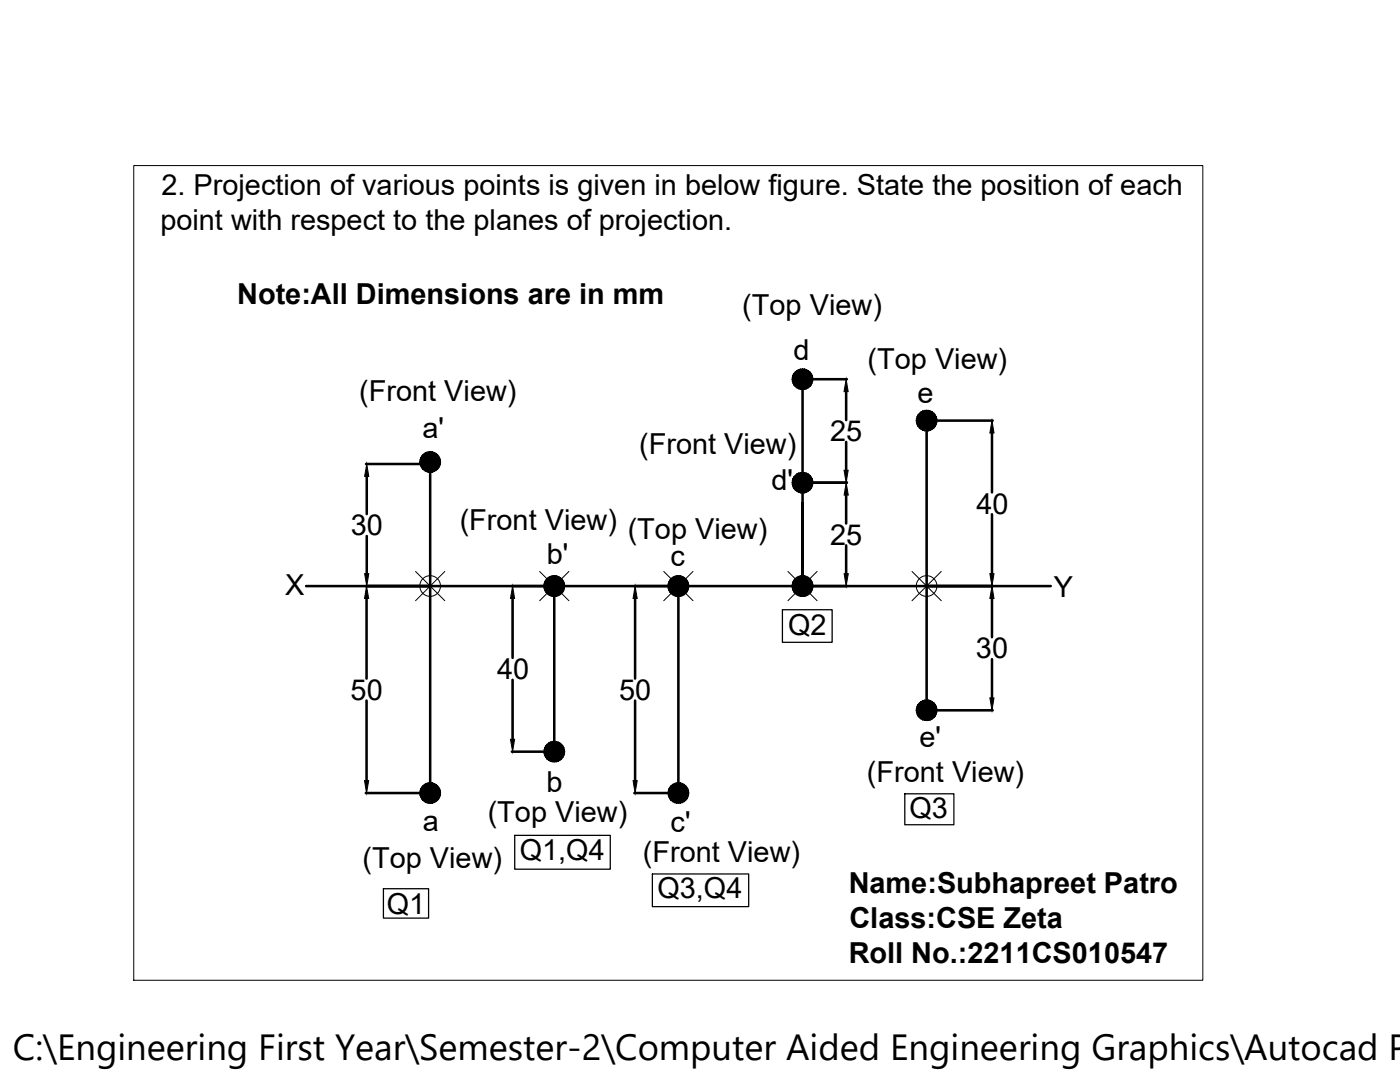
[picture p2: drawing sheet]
<svg xmlns="http://www.w3.org/2000/svg" width="279mm" height="216mm" viewBox="0 0 279 216" stroke-linecap="round" stroke-linejoin="round" font-family="sans-serif">
<!-- layer: 0 -->
<g fill="none" stroke="#000" stroke-width=".51">
<path d="M160.2 75.7v41.2v-16.5M160.2 75.7h8.8M168.9 78.1v5.7M73 92.6h13.8M73.2 95.1v7.5M85.9 92.2v66M160.2 96.3h8.8M168.9 88.2v5.6M168.9 98.8v5.7M198 86.4v11.9M198.1 83.9h-13.2v57.8h13.2M61.1 116.9h148.6"/>
<path d="M73.2 119.4v16M73.2 107v7.5M102.3 119.4v11.9M110.6 116.9v33.1M126.7 119.4v16M135.4 116.9v41.3h-8.8M168.9 108.8v5.7M198 102.6v11.9M198 119.4v7.7M73.2 139.8v16M102.3 135.7v11.8M126.7 139.8v16"/>
<path d="M198 131.5v7.8M73 158.2h12.8M102.2 150h8.4"/>
</g>
<g fill="none" stroke="#000" stroke-width=".2">
<path d="M26.7 33h213.4v162.6h-213.4zM82.9 114l5.9 5.9M88.8 114l-5.9 5.9M107.7 114l5.8 5.9M113.5 114l-5.8 5.9M132.5 114l5.8 5.9M138.3 114l-5.8 5.9M157.2 114l5.9 5.9M163.1 114l-5.9 5.9M182 114l5.9 5.9M187.9 114l-5.9 5.9"/>
<circle cx="85.8" cy="116.9" r="2.06"/>
<circle cx="110.6" cy="116.9" r="2.06"/>
<circle cx="135.4" cy="116.9" r="2.06"/>
<circle cx="160.2" cy="116.9" r="2.06"/>
<circle cx="184.9" cy="116.9" r="2.06"/>
</g>
<g fill="#000" stroke="#000" stroke-width=".2">
<path d="M168.9 75.7l.4 2.4h-.9zM73.2 92.6l.4 2.5h-.8zM168.4 93.8h.9l-.4 2.5zM168.9 96.3l.4 2.5h-.8zM198 83.9l.4 2.5h-.9zM73.2 116.9l.4 2.5h-.9zM72.8 114.5h.8l-.4 2.4zM102.3 116.9l.4 2.5h-.8zM126.7 116.9l.5 2.5h-.9zM168.5 114.5h.8l-.4 2.4zM197.5 114.5h.9l-.4 2.4zM198 116.9l.4 2.5h-.9z"/>
<path d="M197.5 139.3h.9l-.4 2.4zM72.7 155.8h.9l-.4 2.4zM101.9 147.5h.8l-.4 2.5zM126.3 155.8h.9l-.5 2.4z"/>
<path d="M158.1 75.3v.4h2.1zM158.1 75.7h2.1l-2.1 .4zM158.1 76.1l.1 .4 2-.8z"/>
<path d="M158.2 76.5l.2 .3 1.8-1.1zM158.4 76.8l1.8-1.1-1.5 1.4zM160.2 75.7l-1.5 1.4 .3 .3z"/>
<path d="M158.7 74.2l-.3 .3 1.8 1.2zM158.4 74.5l1.8 1.2-2-.8zM158.2 74.9l-.1 .4 2.1 .4z"/>
<path d="M160.2 75.7l-1.2 1.7 .4 .2zM160.2 75.7l-.4 2-.4-.1zM160.2 75.7l-.4 2h.4z"/>
<path d="M159.4 73.8l.8 1.9-.4-2.1zM159 74l.4-.2 .8 1.9zM158.7 74.2l1.5 1.5-1.2-1.7z"/>
<path d="M160.2 75.7v2h.4zM160.2 75.7l.8 1.9-.4 .1zM160.2 75.7l.8 1.9 .3-.2z"/>
<path d="M160.6 73.6l-.4 2.1 .8-1.9zM160.2 73.6h.4l-.4 2.1zM159.8 73.6l.4 2.1v-2.1z"/>
<path d="M160.2 75.7l1.1 1.7 .3-.3zM160.2 75.7l1.7 1.1-.3 .3zM160.2 75.7l1.7 1.1 .2-.3z"/>
<path d="M161.6 74.2l-1.4 1.5 1.7-1.2zM161.3 74l.3 .2-1.4 1.5zM161 73.8l-.8 1.9 1.1-1.7z"/>
<path d="M160.2 75.7l1.9 .8 .1-.4zM160.2 75.7h2v.4z"/>
<path d="M160.2 75.7h2v-.4zM160.2 75.7l1.9-.8 .1 .4zM160.2 75.7l1.9-.8-.2-.4z"/>
<path d="M83.8 91.8v.4h2.1zM83.8 92.2h2.1l-2.1 .4zM83.8 92.6l.1 .4 2-.8z"/>
<path d="M83.9 93l.2 .3 1.8-1.1zM84.1 93.3l1.8-1.1-1.5 1.4zM85.9 92.2l-1.5 1.4 .3 .3z"/>
<path d="M84.4 90.7l-.3 .3 1.8 1.2zM84.1 91l1.8 1.2-2-.8zM83.9 91.4l-.1 .4 2.1 .4z"/>
<path d="M85.9 92.2l-1.2 1.7 .4 .2zM85.9 92.2l-.5 2-.3-.1zM85.9 92.2l-.5 2 .5 .1z"/>
<path d="M85.1 90.3l.8 1.9-.5-2zM84.7 90.5l.4-.2 .8 1.9zM84.4 90.7l1.5 1.5-1.2-1.7z"/>
<path d="M85.9 92.2v2.1l.4-.1zM85.9 92.2l.7 1.9-.3 .1zM85.9 92.2l.7 1.9 .4-.2z"/>
<path d="M86.3 90.2l-.4 2 .7-1.9zM85.9 90.1l.4 .1-.4 2zM85.4 90.2l.5 2v-2.1z"/>
<path d="M85.9 92.2l1.1 1.7 .3-.3zM85.9 92.2l1.7 1.1-.3 .3zM85.9 92.2l1.7 1.1 .2-.3z"/>
<path d="M87.3 90.7l-1.4 1.5 1.7-1.2zM87 90.5l.3 .2-1.4 1.5zM86.6 90.3l-.7 1.9 1.1-1.7z"/>
<path d="M85.9 92.2l1.9 .8 .1-.4zM85.9 92.2h2v.4z"/>
<path d="M85.9 92.2h2v-.4zM85.9 92.2l1.9-.8 .1 .4zM85.9 92.2l1.9-.8-.2-.4z"/>
<path d="M158.1 95.9v.4h2.1zM158.1 96.3h2.1l-2.1 .4zM158.1 96.7l.1 .4 2-.8z"/>
<path d="M158.2 97.1l.2 .4 1.8-1.2zM158.4 97.5l1.8-1.2-1.5 1.5zM160.2 96.3l-1.5 1.5 .3 .2z"/>
<path d="M158.7 94.8l-.3 .4 1.8 1.1zM158.4 95.2l1.8 1.1-2-.8zM158.2 95.5l-.1 .4 2.1 .4z"/>
<path d="M160.2 96.3l-1.2 1.7 .4 .2zM160.2 96.3l-.4 2-.4-.1zM160.2 96.3l-.4 2 .4 .1z"/>
<path d="M159.4 94.4l.8 1.9-.4-2zM159 94.6l.4-.2 .8 1.9zM158.7 94.8l1.5 1.5-1.2-1.7z"/>
<path d="M160.2 96.3v2.1l.4-.1zM160.2 96.3l.8 1.9-.4 .1zM160.2 96.3l.8 1.9 .3-.2z"/>
<path d="M160.6 94.3l-.4 2 .8-1.9zM160.2 94.3h.4l-.4 2zM159.8 94.3l.4 2v-2z"/>
<path d="M160.2 96.3l1.1 1.7 .3-.2zM160.2 96.3l1.7 1.2-.3 .3zM160.2 96.3l1.7 1.2 .2-.4z"/>
<path d="M161.6 94.8l-1.4 1.5 1.7-1.1zM161.3 94.6l.3 .2-1.4 1.5zM161 94.4l-.8 1.9 1.1-1.7z"/>
<path d="M160.2 96.3l1.9 .8 .1-.4zM160.2 96.3h2v.4z"/>
<path d="M160.2 96.3h2v-.4zM160.2 96.3l1.9-.8 .1 .4zM160.2 96.3l1.9-.8-.2-.3z"/>
<path d="M182.9 83.5v.4h2zM182.9 83.9h2l-2 .4zM182.9 84.3l.1 .4 1.9-.8z"/>
<path d="M183 84.7l.2 .4 1.7-1.2zM183.2 85.1l1.7-1.2-1.4 1.5zM184.9 83.9l-1.4 1.5 .3 .2z"/>
<path d="M183.5 82.5l-.3 .3 1.7 1.1zM183.2 82.8l1.7 1.1-1.9-.8zM183 83.1l-.1 .4 2 .4z"/>
<path d="M184.9 83.9l-1.1 1.7 .3 .2zM184.9 83.9l-.4 2.1-.4-.2zM184.9 83.9l-.4 2.1h.4z"/>
<path d="M184.1 82l.8 1.9-.4-2zM183.8 82.2l.3-.2 .8 1.9zM183.5 82.5l1.4 1.4-1.1-1.7z"/>
<path d="M184.9 83.9v2.1h.4zM184.9 83.9l.8 1.9-.4 .2zM184.9 83.9l.8 1.9 .4-.2z"/>
<path d="M185.3 81.9l-.4 2 .8-1.9zM184.9 81.9h.4l-.4 2zM184.5 81.9l.4 2v-2z"/>
<path d="M184.9 83.9l1.2 1.7 .3-.2zM184.9 83.9l1.7 1.2-.2 .3zM184.9 83.9l1.7 1.2 .2-.4z"/>
<path d="M186.4 82.5l-1.5 1.4 1.7-1.1zM186.1 82.2l.3 .3-1.5 1.4zM185.7 82l-.8 1.9 1.2-1.7z"/>
<path d="M184.9 83.9l1.9 .8 .1-.4zM184.9 83.9h2.1l-.1 .4z"/>
<path d="M184.9 83.9h2.1l-.1-.4zM184.9 83.9l1.9-.8 .1 .4zM184.9 83.9l1.9-.8-.2-.3z"/>
<path d="M108.6 116.5v.4h2zM108.6 116.9h2l-2 .4zM108.6 117.3l.1 .5 1.9-.9z"/>
<path d="M108.7 117.8l.2 .3 1.7-1.2zM108.9 118.1l1.7-1.2-1.4 1.5zM110.6 116.9l-1.4 1.5 .3 .3z"/>
<path d="M109.2 115.5l-.3 .3 1.7 1.1zM108.9 115.8l1.7 1.1-1.9-.7zM108.7 116.2l-.1 .3 2 .4z"/>
<path d="M110.6 116.9l-1.1 1.8 .3 .2zM110.6 116.9l-.4 2.1-.4-.1zM110.6 116.9l-.4 2.1h.4z"/>
<path d="M109.8 115l.8 1.9-.4-2zM109.5 115.2l.3-.2 .8 1.9zM109.2 115.5l1.4 1.4-1.1-1.7z"/>
<path d="M110.6 116.9v2.1h.4zM110.6 116.9l.8 2-.4 .1zM110.6 116.9l.8 2 .4-.2z"/>
<path d="M111 114.9l-.4 2 .8-1.9zM110.6 114.9h.4l-.4 2zM110.2 114.9l.4 2v-2z"/>
<path d="M110.6 116.9l1.2 1.8 .3-.3zM110.6 116.9l1.7 1.2-.2 .3zM110.6 116.9l1.7 1.2 .2-.3z"/>
<path d="M112.1 115.5l-1.5 1.4 1.7-1.1zM111.8 115.2l.3 .3-1.5 1.4zM111.4 115l-.8 1.9 1.2-1.7z"/>
<path d="M110.6 116.9l1.9 .9 .1-.5zM110.6 116.9h2.1l-.1 .4z"/>
<path d="M110.6 116.9h2.1l-.1-.4zM110.6 116.9l1.9-.7 .1 .3zM110.6 116.9l1.9-.7-.2-.4z"/>
<path d="M133.4 116.5l-.1 .4h2.1zM133.3 116.9h2.1l-2 .4zM133.4 117.3l.1 .5 1.9-.9z"/>
<path d="M133.5 117.8l.2 .3 1.7-1.2zM133.7 118.1l1.7-1.2-1.5 1.5zM135.4 116.9l-1.5 1.5 .3 .3z"/>
<path d="M133.9 115.5l-.2 .3 1.7 1.1zM133.7 115.8l1.7 1.1-1.9-.7zM133.5 116.2l-.1 .3 2 .4z"/>
<path d="M135.4 116.9l-1.2 1.8 .4 .2zM135.4 116.9l-.4 2.1-.4-.1zM135.4 116.9l-.4 2.1h.4z"/>
<path d="M134.6 115l.8 1.9-.4-2zM134.2 115.2l.4-.2 .8 1.9zM133.9 115.5l1.5 1.4-1.2-1.7z"/>
<path d="M135.4 116.9v2.1h.4zM135.4 116.9l.8 2-.4 .1zM135.4 116.9l.8 2 .3-.2z"/>
<path d="M135.8 114.9l-.4 2 .8-1.9zM135.4 114.9h.4l-.4 2zM135 114.9l.4 2v-2z"/>
<path d="M135.4 116.9l1.1 1.8 .3-.3zM135.4 116.9l1.7 1.2-.3 .3zM135.4 116.9l1.7 1.2 .2-.3z"/>
<path d="M136.8 115.5l-1.4 1.4 1.7-1.1zM136.5 115.2l.3 .3-1.4 1.4zM136.2 115l-.8 1.9 1.1-1.7z"/>
<path d="M135.4 116.9l1.9 .9 .1-.5zM135.4 116.9h2.1l-.1 .4z"/>
<path d="M135.4 116.9h2.1l-.1-.4zM135.4 116.9l1.9-.7 .1 .3zM135.4 116.9l1.9-.7-.2-.4z"/>
<path d="M158.1 116.5v.4h2.1zM158.1 116.9h2.1l-2.1 .4zM158.1 117.3l.1 .5 2-.9z"/>
<path d="M158.2 117.8l.2 .3 1.8-1.2zM158.4 118.1l1.8-1.2-1.5 1.5zM160.2 116.9l-1.5 1.5 .3 .3z"/>
<path d="M158.7 115.5l-.3 .3 1.8 1.1zM158.4 115.8l1.8 1.1-2-.7zM158.2 116.2l-.1 .3 2.1 .4z"/>
<path d="M160.2 116.9l-1.2 1.8 .4 .2zM160.2 116.9l-.4 2.1-.4-.1zM160.2 116.9l-.4 2.1h.4z"/>
<path d="M159.4 115l.8 1.9-.4-2zM159 115.2l.4-.2 .8 1.9zM158.7 115.5l1.5 1.4-1.2-1.7z"/>
<path d="M160.2 116.9v2.1h.4zM160.2 116.9l.8 2-.4 .1zM160.2 116.9l.8 2 .3-.2z"/>
<path d="M160.6 114.9l-.4 2 .8-1.9zM160.2 114.9h.4l-.4 2zM159.8 114.9l.4 2v-2z"/>
<path d="M160.2 116.9l1.1 1.8 .3-.3zM160.2 116.9l1.7 1.2-.3 .3zM160.2 116.9l1.7 1.2 .2-.3z"/>
<path d="M161.6 115.5l-1.4 1.4 1.7-1.1zM161.3 115.2l.3 .3-1.4 1.4zM161 115l-.8 1.9 1.1-1.7z"/>
<path d="M160.2 116.9l1.9 .9 .1-.5zM160.2 116.9h2v.4z"/>
<path d="M160.2 116.9h2v-.4zM160.2 116.9l1.9-.7 .1 .3zM160.2 116.9l1.9-.7-.2-.4z"/>
<path d="M184.1 139.8l.8 1.9-.4-2zM183.8 140l.3-.2 .8 1.9zM183.5 140.3l1.4 1.4-1.1-1.7z"/>
<path d="M185.3 139.7l-.4 2 .8-1.9zM184.9 139.7h.4l-.4 2zM184.5 139.7l.4 2v-2z"/>
<path d="M83.8 157.8v.4h2.1zM83.8 158.2h2.1l-2.1 .4zM83.8 158.6l.1 .4 2-.8z"/>
<path d="M83.9 159l.2 .4 1.8-1.2zM84.1 159.4l1.8-1.2-1.5 1.5zM85.9 158.2l-1.5 1.5 .3 .3z"/>
<path d="M84.4 156.8l-.3 .3 1.8 1.1zM84.1 157.1l1.8 1.1-2-.8zM83.9 157.4l-.1 .4 2.1 .4z"/>
<path d="M85.9 158.2l-1.2 1.8 .4 .1zM85.9 158.2l-.5 2.1-.3-.2zM85.9 158.2l-.5 2.1h.5z"/>
<path d="M85.1 156.3l.8 1.9-.5-2zM84.7 156.5l.4-.2 .8 1.9zM84.4 156.8l1.5 1.4-1.2-1.7z"/>
<path d="M86.3 156.2l-.4 2 .7-1.9zM85.9 156.2h.4l-.4 2zM85.4 156.2l.5 2v-2z"/>
<path d="M85.9 158.2l1.1 1.8 .3-.3zM85.9 158.2l1.7 1.2-.3 .3zM85.9 158.2l1.7 1.2 .2-.4z"/>
<path d="M87.3 156.8l-1.4 1.4 1.7-1.1zM87 156.5l.3 .3-1.4 1.4zM86.6 156.3l-.7 1.9 1.1-1.7z"/>
<path d="M85.9 158.2l1.9 .8 .1-.4zM85.9 158.2h2v.4z"/>
<path d="M85.9 158.2h2v-.4zM85.9 158.2l1.9-.8 .1 .4zM85.9 158.2l1.9-.8-.2-.3z"/>
<path d="M108.6 149.6v.4h2zM108.6 150h2l-2 .4zM108.6 150.4l.1 .4 1.9-.8z"/>
<path d="M108.7 150.8l.2 .3 1.7-1.1zM108.9 151.1l1.7-1.1-1.4 1.4zM110.6 150l-1.4 1.4 .3 .3z"/>
<path d="M109.2 148.5l-.3 .3 1.7 1.2zM108.9 148.8l1.7 1.2-1.9-.8zM108.7 149.2l-.1 .4 2 .4z"/>
<path d="M110.6 150l-1.1 1.7 .3 .2zM110.6 150l-.4 2-.4-.1zM110.6 150l-.4 2h.4z"/>
<path d="M109.8 148.1l.8 1.9-.4-2zM109.5 148.3l.3-.2 .8 1.9zM109.2 148.5l1.4 1.5-1.1-1.7z"/>
<path d="M110.6 150v2h.4zM110.6 150l.8 1.9-.4 .1zM110.6 150l.8 1.9 .4-.2z"/>
<path d="M111 148l-.4 2 .8-1.9zM110.6 147.9l.4 .1-.4 2zM110.2 148l.4 2v-2.1z"/>
<path d="M110.6 150l1.2 1.7 .3-.3zM110.6 150l1.7 1.1-.2 .3zM110.6 150l1.7 1.1 .2-.3z"/>
<path d="M112.1 148.5l-1.5 1.5 1.7-1.2zM111.8 148.3l.3 .2-1.5 1.5zM111.4 148.1l-.8 1.9 1.2-1.7z"/>
<path d="M110.6 150l1.9 .8 .1-.4zM110.6 150h2.1l-.1 .4z"/>
<path d="M110.6 150h2.1l-.1-.4zM110.6 150l1.9-.8 .1 .4zM110.6 150l1.9-.8-.2-.4z"/>
<path d="M133.4 157.8l-.1 .4h2.1zM133.3 158.2h2.1l-2 .4zM133.4 158.6l.1 .4 1.9-.8z"/>
<path d="M133.5 159l.2 .4 1.7-1.2zM133.7 159.4l1.7-1.2-1.5 1.5zM135.4 158.2l-1.5 1.5 .3 .3z"/>
<path d="M133.9 156.8l-.2 .3 1.7 1.1zM133.7 157.1l1.7 1.1-1.9-.8zM133.5 157.4l-.1 .4 2 .4z"/>
<path d="M135.4 158.2l-1.2 1.8 .4 .1zM135.4 158.2l-.4 2.1-.4-.2zM135.4 158.2l-.4 2.1h.4z"/>
<path d="M134.6 156.3l.8 1.9-.4-2zM134.2 156.5l.4-.2 .8 1.9zM133.9 156.8l1.5 1.4-1.2-1.7z"/>
<path d="M135.8 156.2l-.4 2 .8-1.9zM135.4 156.2h.4l-.4 2zM135 156.2l.4 2v-2z"/>
<path d="M135.4 158.2l1.1 1.8 .3-.3zM135.4 158.2l1.7 1.2-.3 .3zM135.4 158.2l1.7 1.2 .2-.4z"/>
<path d="M136.8 156.8l-1.4 1.4 1.7-1.1zM136.5 156.5l.3 .3-1.4 1.4zM136.2 156.3l-.8 1.9 1.1-1.7z"/>
<path d="M135.4 158.2l1.9 .8 .1-.4zM135.4 158.2h2.1l-.1 .4z"/>
<path d="M135.4 158.2h2.1l-.1-.4zM135.4 158.2l1.9-.8 .1 .4zM135.4 158.2l1.9-.8-.2-.3z"/>
<path d="M182.9 141.3v.4h2zM182.9 141.7h2l-2 .4zM182.9 142.1l.1 .4 1.9-.8z"/>
<path d="M183 142.5l.2 .4 1.7-1.2zM183.2 142.9l1.7-1.2-1.4 1.5zM184.9 141.7l-1.4 1.5 .3 .2z"/>
<path d="M183.5 140.3l-.3 .3 1.7 1.1zM183.2 140.6l1.7 1.1-1.9-.8zM183 140.9l-.1 .4 2 .4z"/>
<path d="M184.9 141.7l-1.1 1.7 .3 .2zM184.9 141.7l-.4 2-.4-.1zM184.9 141.7l-.4 2 .4 .1z"/>
<path d="M184.9 141.7v2.1l.4-.1zM184.9 141.7l.8 1.9-.4 .1zM184.9 141.7l.8 1.9 .4-.2z"/>
<path d="M184.9 141.7l1.2 1.7 .3-.2zM184.9 141.7l1.7 1.2-.2 .3zM184.9 141.7l1.7 1.2 .2-.4z"/>
<path d="M186.4 140.3l-1.5 1.4 1.7-1.1zM186.1 140l.3 .3-1.5 1.4zM185.7 139.8l-.8 1.9 1.2-1.7z"/>
<path d="M184.9 141.7l1.9 .8 .1-.4zM184.9 141.7h2.1l-.1 .4z"/>
<path d="M184.9 141.7h2.1l-.1-.4zM184.9 141.7l1.9-.8 .1 .4zM184.9 141.7l1.9-.8-.2-.3z"/>
<path d="M85.9 158.2v2.1h.4zM85.9 158.2l.7 1.9-.3 .2zM85.9 158.2l.7 1.9 .4-.1z"/>
<path d="M135.4 158.2v2.1h.4zM135.4 158.2l.8 1.9-.4 .2zM135.4 158.2l.8 1.9 .3-.1z"/>
</g>
<path d="M156.1 121.7h10v6.5h-10zM180.6 158.4h9.8v6.2h-9.8zM76.5 177.3h9v5.9h-9zM102.7 166.7h19.1v6.7h-19.1zM130.2 174.4h19.2v6.5h-19.2z" fill="none" stroke="#000" stroke-width=".25"/>
<text font-size="7.3" x="2.6" y="211.5">C:\Engineering First Year\Semester-2\Computer Aided Engineering Graphics\Autocad P</text>
<g font-size="5.8">
<text x="32.2" y="38.9">2. Projection of various points is given in below figure. State the position of each</text>
<text x="32" y="45.9">point with respect to the planes of projection.</text>
<text x="47.3" y="60.6">Note:All Dimensions are in mm</text>
<text x="148.1" y="62.8">(Top View)</text>
<text x="158.3" y="71.9">d</text>
<text x="173.1" y="73.6">(Top View)</text>
<text x="71.7" y="79.9">(Front View)</text>
<text x="183.1" y="80.3">e</text>
<text x="84.3" y="87.5">a'</text>
<text x="165.7" y="88">25</text>
<text x="127.6" y="90.5">(Front View)</text>
<text x="154" y="97.7">d'</text>
<text x="70" y="106.8">30</text>
<text x="91.7" y="105.7">(Front View)</text>
<text x="125.3" y="107.5">(Top View)</text>
<text x="194.9" y="102.5">40</text>
<text x="109.1" y="112.5">b'</text>
<text x="133.8" y="112.9">c</text>
<text x="165.7" y="108.7">25</text>
<text x="56.9" y="118.8">X</text>
<text x="210.3" y="119.1">Y</text>
<text x="157.3" y="126.8">Q2</text>
<text x="194.8" y="131.4">30</text>
<text x="99.2" y="135.5">40</text>
<text x="70" y="139.6">50</text>
<text x="123.6" y="139.6">50</text>
<text x="183.5" y="149">e'</text>
<text x="109.1" y="158.1">b</text>
<text x="173" y="156.1">(Front View)</text>
<text x="84.4" y="165.8">a</text>
<text x="97.3" y="163.9">(Top View)</text>
<text x="133.8" y="166">c'</text>
<text x="181.5" y="163.2">Q3</text>
<text x="72.3" y="173.2">(Top View)</text>
<text x="103.7" y="171.7">Q1,Q4</text>
<text x="128.3" y="172">(Front View)</text>
<text x="131.2" y="179.3">Q3,Q4</text>
<text x="169.4" y="178.3">Name:Subhapreet Patro</text>
<text x="77.2" y="182.3">Q1</text>
<text x="169.5" y="185.2">Class:CSE Zeta</text>
<text x="169.4" y="192.2">Roll No.:2211CS010547</text>
</g>
</svg>
